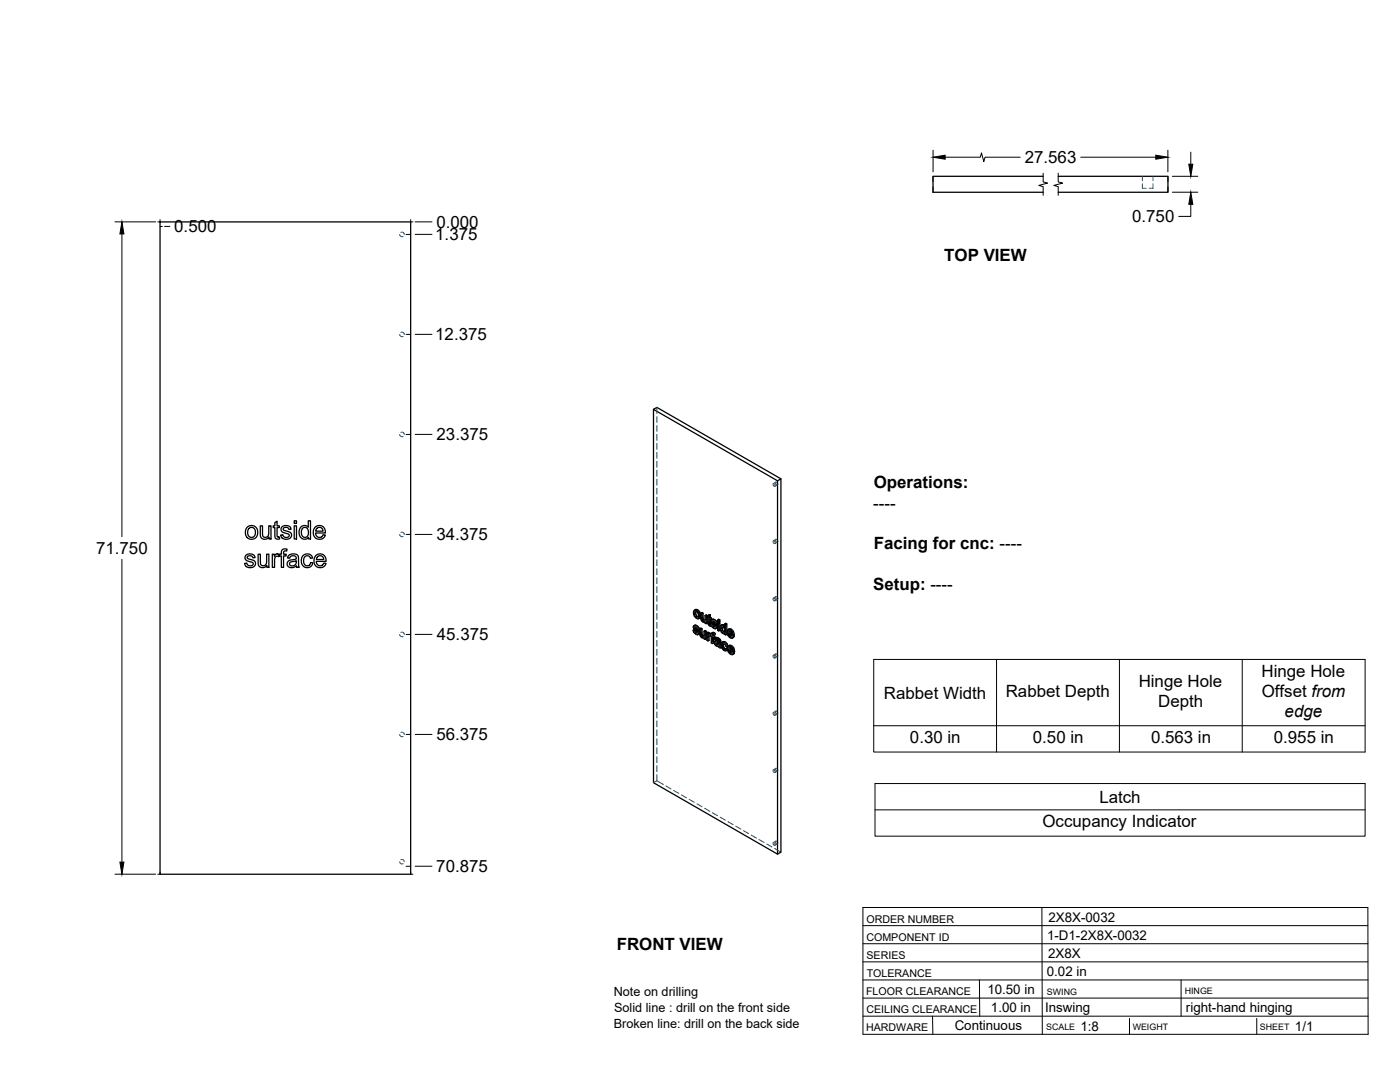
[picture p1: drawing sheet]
<svg xmlns="http://www.w3.org/2000/svg" width="559mm" height="432mm" viewBox="0 0 559 432" stroke-linecap="round" stroke-linejoin="round" font-family="sans-serif">
<!-- layer: Hidden -->
<g fill="none" stroke="#00557f" stroke-width=".4">
<path d="M456 73.3v1.8h1.5M456 70.4v1.8M460.2 73.3v1.8h-1.5M460.2 70.4v1.8M159.6 93.6l.4 .7h.9M160 92.8h1l.4 .8M159.6 133.5l.3 .7h1M160 132.7h1l.4 .8M159.6 173.4l.4 .8h.9M160 172.6h1l.4 .8M262.2 162.6v2.4M262.2 166.2v2.4"/>
<path d="M262.2 169.8v2.4M262.2 173.4v2.4M262.2 177v2.3M262.2 180.5v2.4M262.2 184.1v2.4M262.2 187.7v2.4M262.2 191.2v2.4M262.2 194.8v2.4M262.2 198.4v2.4M308.6 193a.53 .53 0 0 1 .8 .3 .53 .53 0 0 1-.5 .7zM309.6 192.4a.56 .56 0 0 1 .7 .4 .56 .56 0 0 1-.3 .7l-.4-.5zM309.7 192.4l-1 .6"/>
<path d="M310.3 193.5l-1 .6M159.6 213.3l.5 .8h.8M160 212.5h1l.4 .8M262.2 202v2.3M262.2 205.5v2.4M262.2 209.1v2.4M262.2 212.7v2.4M262.2 216.2v2.4M262.2 219.8v2.4M308.6 215.9a.56 .56 0 0 1 .7 .3 .56 .56 0 0 1-.3 .7l-.4-.5zM309.6 215.3a.54 .54 0 0 1 .7 .3 .54 .54 0 0 1-.3 .7zM309.7 215.2l-1 .6"/>
<path d="M310.3 216.3l-1 .6M262.2 223.4v2.4M262.2 227v2.3M262.2 230.5v2.4M262.2 234.1v2.4M262.2 237.7v2.4M308.6 238.7a.56 .56 0 0 1 .7 .3 .56 .56 0 0 1-.3 .8l-.4-.4zM309.6 238.2a.55 .55 0 0 1 .7 .3 .55 .55 0 0 1-.3 .7zM309.7 238.1l-1 .6M310.3 239.2l-1 .6M159.6 253.2l.4 .8h.9M160 252.4l1 .1 .4 .7"/>
<path d="M262.2 241.3v2.3M262.2 244.8v2.4M262.2 248.4v2.4M262.2 252v2.3M262.2 255.5v2.4M262.2 259.1v2.4M277.1 251.2l.3 1M277.2 250l-.5 .2M277.2 249.6l-.4 .3M277.2 244.2l-.4 .3M277.3 251.3l.3 .3M277.3 250.4l-.5 .3"/>
<path d="M277.4 249.5l-.1 .9 1.3 1.4a.36 .36 0 0 1 .3 .5 .36 .36 0 0 1-.6 .2M277.4 252.2l.8 .7 .8 .1M277.4 252.2l-.4 .2M277.5 251.4l-.1 .1M277.6 250.9l-.5 .2M277.6 245.6l.7 .8 1 .2M277.6 245.6l-.5 .3M277.6 250.2h-.1M277.6 250.3v-.3h.4l1.2 1.1M277.6 243.2l-.4 1 .4 1.4M277.7 250l-.5 .3M277.9 243.8l-.1 .2"/>
<path d="M277.9 243.8h.7l.6 1v1l-.5 .4M277.9 243.8l-.4 .2M278.2 250.1l-.5 .3M278.2 252.9l-.4 .2M278.2 251l.4 .3M278.3 252.8l.4-.3-.5 .3M278.5 243.8l-.5 .3M278.5 246.5l-.5 .3M278.6 250.5l-.5 .2M278.7 251.9l-.5 .3M278.7 250.9l-.4 .3M278.8 253l-.5 .3"/>
<path d="M278.8 252.3l-.4 .3M279 246.1l-.4 .3M279 244.4l-.4 .2M279.1 246.7l-.5 .3M279.2 245.4l-.4 .2M279.8 250.7l.1 2.8 .9 .8 .7-.1v.5l.4 .2M279.8 253l-.4 .3M279.9 253.5l-.4 .2M280.2 244.4l.2 2.8 .7 .8h.8v.4l.4 .3M280.2 246.8l-.4 .3M280.2 253.9l-.4 .3M280.4 247.2l-.5 .3"/>
<path d="M280.6 247.7l-.4 .2M280.7 254.3l-.5 .2M281.1 248l-.5 .3M281.1 254l-.2 .1M281.3 253.9l-.5 .3M281.3 254.3l-.3 .2M281.4 253.8l-.5 .2M281.5 251.6l-.1 2.1-.5 .3M281.5 254.7l-.5 .2M281.5 254.2l-.5 .3M281.5 247.7l-.2 .2M281.7 247.7l-.5 .2"/>
<path d="M281.8 247.5l-.5 .3M281.9 245.4l-.1 2-.4 .3M281.9 248.4l-.4 .3M281.9 248l-.4 .2 .2-.1M282.3 246.2v.4l.4-.3M282.6 252.3v3l.4 .2M282.6 255.3l-.5 .2M282.7 245.9l-.1 .1M283 253l-.5 .2M283.1 245.3v.8l-.4-.2v.4l.4 .2v2.4l.9 .7-.2-.5M283.1 253.4l-.1 .1M283.1 246.5l-.5 .2"/>
<path d="M283.1 246.1l-.5 .3M283.1 248.9l-.4 .2M283.2 252.8l-.2 .1M283.2 253.3l-.5 .2M283.3 253.2l-.5 .3M283.3 249.2l-.4 .2M283.5 253.3l-.4 .2 .2-.3 .5 .4 .2-.3 .4 .4v2.6l.4 .3M283.5 246.7l-.4 .3M283.7 249.5l-.5 .2M284 247l-.5-.3v.5M284 249.2l-.2 .1M284 253.2l-.5 .2"/>
<path d="M284 253.1h-.1M284 253.5l-.5 .2 .3-.1M284 253.3l-.5 .2M284 249.6l-.1 .1M284.2 248.9l.3 .9M284.3 247.6l-.5 .2M284.4 256.3l-.5 .3M284.4 253.7l-.5 .3M284.4 248.9l.3 .3M284.4 248.1l-.5 .2M284.4 247.3l-.5 .2M284.4 252.6l-.4 .2"/>
<path d="M284.5 247.1l-.1 1.1 1.3 1.2a.36 .36 0 0 1 .3 .5 .36 .36 0 0 1-.5 .2l.4-.2M284.5 252.4l-.1 .9-.5-.2M284.5 249.8l.8 .7 .8 .1M284.5 249.8l-.4 .2M284.6 249l-.1 .1M284.7 248.5l-.5 .3M284.7 247.8l-.1 .1M284.7 247.9l.1-.3 .5 .1 1 1M284.8 254l-.5 .2M284.8 247.6l-.4 .3M284.9 253l-1 .6M285.2 253l-.5 .3"/>
<path d="M285.3 247.7l-.5 .3M285.3 254.3l-.5-.3v.5M285.3 254.7l.5-.3-.2 .5 .4 .2a.86 .86 0 0 1 1 .1 .86 .86 0 0 1 .3 .9l-.5-.1M285.3 248.6l.4 .3M285.4 250.4l.4-.2-.9 .5M285.4 253.2l-.5-.3-.1 .4M285.5 256.2l-.4 .2M285.6 254.9l-.5 .2M285.6 255.8l-.5 .3M285.7 248.1l-.5 .2M285.7 255.7l-.2 .6 .2 .6 .9 .8h.7l.1 .4M285.7 256.9l-.4 .3"/>
<path d="M285.8 249.6l-.5 .2M285.8 248.5l-.4 .3M285.9 250.7l-.5 .2M285.9 256.5l.3-.3a.78 .78 0 0 1 .8 .2 .78 .78 0 0 1 .2 .8l-.4 .1M286 256.2l-.3 .2M286.1 256.2l-.5 .3M286.2 256.2l-.5 .2M286.2 254.9l-.4 .2M286.4 257.6l-.5 .2M286.7 255l-.5 .3M286.9 257.7l-.5 .3M286.9 248.3v3l.4 .3"/>
<path d="M286.9 247.1v.6l.4 .3M286.9 251.3l-.5 .3M286.9 247.7l-.5 .3M287.1 257.3l-.4 .3M287.2 255.5l-.5 .2M287.2 257.2l-.4 .3 .1-.2M287.3 256.5l-.4 .3M287.3 256.1l-.4 .3M287.3 256l-.4 .2M287.3 257.7l-.4 .2M287.4 258.1l.5 .3M287.4 258.1l-.4 .2"/>
<path d="M287.8 250.4l-.4 .2M288 251.2l-.5 .3M288 249.6l-.5 .3M288.2 249.3l-.4 1.1 .3 1.2 .6 .7 .6 .4 .4-.2v.4l.4 .3M288.3 257.1l-.5 .3M288.4 252l-.4 .3M288.4 256.3l-.4 .3M288.5 249.9l-.1 .1M288.5 249.9l.7 .1 .5 .9v1l-.5 .3M288.5 249.8l-.4 .3 .4-.2M288.6 256.1l-.3 1 .2 1.2 .6 .8 1.1 .4M288.6 258.4l-.4 .3"/>
<path d="M288.8 256.8l.6-.2 1.1 1.1M289 256.6l-.5 .3M289 252.6l-.5 .2M289 249.9l-.5 .2M289.4 249.8l-.2 .1M289.5 259.3l-.5 .3M289.5 256.6l-.4 .3M289.5 252.2l-.4 .2M289.5 250.4l-.4 .3M289.6 252.6l-.4 .2M289.7 248.8v1.4l-.5-.6M289.7 250.2l-.5 .3"/>
<path d="M289.7 251.5l-.4 .2M289.7 252.9l-.5 .3M289.7 252.5l-.5 .3M289.9 257l-.5 .3M289.9 259h-.3M289.9 259l-.4 .2M290.1 257.6l-.5 .2M290.1 258.6l-.2 .4M290.3 258.7l.1 .6M290.6 258.9l-.3 .1M290.7 252l-.5 .2M290.8 258.6l-.5 .2"/>
<path d="M291 251l-.3 .8 .3 1.5 .9 1 .9 .1M291 253.3l-.5 .3M291.1 252.3l-.4 .3M291.1 257.6l-.3 1 .3 1.3 .9 .9 .9 .1M291.1 259.9l-.4 .2M291.2 252.9l-.1-.6 2 1.2M291.3 258.9l-.5 .3M291.4 251.5l-.2 .2M291.4 251.5l.8 .3 .4 1-.6-.3M291.4 259.5l-.1-.6 1.9 1.1M291.4 251.5l-.5 .2M291.5 258l-.2 .2"/>
<path d="M291.5 258l.8 .3 .4 1.1-.6-.4M291.5 258l-.4 .3M291.9 251.5l-.5 .3M291.9 254.3l-.5 .2M292 258.1l-.4 .2M292.1 253.9h.2M292.4 253.9l-.4 .2 .3-.2M292.4 252.1l-.4 .3M292.6 258.7l-.5 .2M292.6 252.8l-.5 .2M292.6 253.6l-.1 .1M292.7 254.4l-.5 .3"/>
<path d="M292.7 253.7l-.4 .2M292.7 259.4l-.4 .2M262.2 262.7v2.4M262.2 266.3v2.3M262.2 269.8v2.4M262.2 273.4v2.4M262.2 277v2.4M292.2 260.5h.3M292.5 260.5l-.4 .2M292.5 260.5l-.9 .6M292.7 260.2h-.1M292.8 261l-.5 .2"/>
<path d="M292.8 260.2l-.3 .3M308.6 261.5a.56 .56 0 0 1 .7 .4 .56 .56 0 0 1-.3 .7l-.4-.5zM309.6 261a.56 .56 0 0 1 .7 .3 .56 .56 0 0 1-.3 .7l-.4-.5zM309.7 260.9l-1 .6M310.3 262l-1 .6M159.6 293.1l.4 .8h.9M160 292.3h.8l.6 .8M262.2 280.5v2.4M262.2 284.1v2.4M262.2 287.7v2.4M262.2 291.3v2.3M262.2 294.8v2.4"/>
<path d="M262.2 298.4v2.4M308.6 284.4a.55 .55 0 0 1 .7 .3 .55 .55 0 0 1-.3 .8zM309.6 283.8a.56 .56 0 0 1 .7 .3 .56 .56 0 0 1-.3 .8l-.4-.4zM309.7 283.8l-1 .6M310.3 284.9l-1 .6M262.2 311.6l-1.4 .8M262.2 311.6l2.6 1.5M262.2 302v2.4M262.2 305.5v2.4M262.2 309.1v2.5M265.8 313.6l2 1.3M268.9 315.4l2.1 1.2"/>
<path d="M272 317.2l2 1.2M275.1 319l2 1.2M308.6 307.2a.53 .53 0 0 1 .8 .3 .53 .53 0 0 1-.5 .7zM309.6 306.6a.56 .56 0 0 1 .7 .4 .56 .56 0 0 1-.3 .7l-.4-.5zM309.7 306.6l-1 .6M310.3 307.7l-1 .6M278.2 320.8l2 1.2M281.3 322.6l2 1.2M284.4 324.4l2 1.1M287.5 326.1l2 1.2M290.6 327.9l2 1.2M293.6 329.7l2.1 1.2"/>
<path d="M296.7 331.5l2.1 1.2M299.8 333.3l2.1 1.2M302.9 335l2.1 1.2M306 336.8l2.1 1.2M308.6 336.3a.56 .56 0 0 1 .7 .3 .56 .56 0 0 1-.3 .8l-.4-.6zM309.1 338.6l2.6 1.5M309.6 335.7a.56 .56 0 0 1 .7 .4 .56 .56 0 0 1-.3 .7l-.4-.5zM309.7 335.7l-1 .6M310.3 336.8l-1 .6M159.6 343.9l.3 .7 1 .1M160 343.1l1 .1 .4 .7"/>
</g>
<!-- layer: Visible -->
<g fill="none" stroke="#000" stroke-width=".51">
<path d="M416.4 70.4h-44v6.3h44M422.4 70.4h43.8v6.3h-43.8M63.9 88.6h100v260.3h-100zM260.8 163.4l49.5 28.5v149l-49.5-28.5zM260.8 163.4l1.4-.8 49.5 28.5M310.3 191.9l1.4-.8v149l-1.4 .8M98.7 210.3l1.2-.5a2.66 2.66 0 0 1 3 3.6 2.66 2.66 0 0 1-4.7 .5l-.2-1a2.97 2.97 0 0 1 .7-2.6zM99.3 211l.8-.5a1.97 1.97 0 0 1 1.9 2 1.97 1.97 0 0 1-1.9 1.9l-.8-.4-.4-.7v-1.4zM103.9 209.8h.9v2.9a1.32 1.32 0 0 0 1.3 1.7 1.32 1.32 0 0 0 1.2-1.7v-2.9h.9v5.3h-.8v-.8a1.88 1.88 0 0 1-2.3 .8 1.88 1.88 0 0 1-1.2-2zM109.7 208.5l.9-.5v1.8h.9v.7h-.9v3.3l.2 .5h.7l.1 .8a1.33 1.33 0 0 1-1.5-.1 1.33 1.33 0 0 1-.4-1.4v-3.1h-.6v-.7h.6zM112.5 210.3l1.2-.6a1.94 1.94 0 0 1 2.5 1.5l-.9 .1a1.13 1.13 0 0 0-1.1-.9 1.13 1.13 0 0 0-1.1 1l.3 .2a3.3 3.3 0 0 1 2.9 1.5 2.21 2.21 0 0 1-1.6 2.1 2.21 2.21 0 0 1-2.4-.9l-.3-.8 .9-.1a1.23 1.23 0 0 0 1.3 1.1 1.23 1.23 0 0 0 1.2-1.2l-.5-.3a2.68 2.68 0 0 1-2.7-1.5zM117.4 209.8h.9v5.3h-.9z"/>
<path d="M117.4 207.8h.9v1.1h-.9zM120 210.5l1.1-.7a1.88 1.88 0 0 1 1.9 .6v-2.6h.9v7.3h-.8v-.7a2.18 2.18 0 0 1-2.6 .5 2.18 2.18 0 0 1-1.1-2.4zM120.8 210.8l.6-.3a2.12 2.12 0 0 1 1.8 1.6 2.12 2.12 0 0 1-.9 2.2l-.3 .1a2.1 2.1 0 0 1-1.7-1.4 2.1 2.1 0 0 1 .5-2.2zM125.7 210.5l1.5-.8a2.44 2.44 0 0 1 2.7 3h-3.9l.2 .9a1.47 1.47 0 0 0 1.4 .9 1.47 1.47 0 0 0 1.3-1.1l1 .1-.3 .7-.5 .6-1.4 .4a2.79 2.79 0 0 1-2.6-1.7 2.79 2.79 0 0 1 .6-3zM126.5 210.9l.6-.4 1.1 .1 .7 1.4h-2.9zM98.1 221.6l1.2-.5a1.94 1.94 0 0 1 2.5 1.4l-.9 .1a1.1 1.1 0 0 0-1.1-.9 1.1 1.1 0 0 0-1 1.1l.2 .2a3.3 3.3 0 0 1 3 1.5 2.22 2.22 0 0 1-1.6 2 2.22 2.22 0 0 1-2.5-.9l-.3-.7 1-.1a1.23 1.23 0 0 0 1.3 1.1 1.23 1.23 0 0 0 1.1-1.3l-.6-.3a2.39 2.39 0 0 1-2.6-1.6zM103 221.2h.9v2.9a1.32 1.32 0 0 0 1.3 1.7 1.32 1.32 0 0 0 1.2-1.8v-2.8h.9v5.2h-.8v-.7a1.88 1.88 0 0 1-2.2 .8 1.88 1.88 0 0 1-1.3-2.1zM108.7 221.2h.8v.8a1.28 1.28 0 0 1 2-.7l.8-.1v-.6a1.5 1.5 0 0 1 .7-1.5 1.5 1.5 0 0 1 1.6 0l-.2 .8a.83 .83 0 0 0-.8 0 .83 .83 0 0 0-.4 .8v.5h1v.6h-1v4.6h-.9v-4.6h-.8v-.4l-.2 .8a1.17 1.17 0 0 0-1.4 .1 1.17 1.17 0 0 0-.3 1.4v2.7h-.9zM115.1 221.8a2.49 2.49 0 0 1 4 .4l.3 4.2h-.9l-.2-.6a1.99 1.99 0 0 1-2.2 .8 1.99 1.99 0 0 1-1.5-1.9l.1-.1a2.04 2.04 0 0 1 2-1.2h.4a.83 .83 0 0 0 1.1-.8 .83 .83 0 0 0-1.1-.8 1.2 1.2 0 0 0-1.5 1l-.9-.1zM115.7 224.5l2.6-.7a1.53 1.53 0 0 1-.8 1.8 1.53 1.53 0 0 1-1.9-.4zM120.8 221.8l1.4-.7 1.3 .1 .9 .6 .4 .9-.9 .1a1.44 1.44 0 0 0-1.9-.9 1.44 1.44 0 0 0-.8 1.9l.1 1.1a1.34 1.34 0 0 0 1.5 .9 1.34 1.34 0 0 0 1.2-1.3l.8 .1-.4 1a2.47 2.47 0 0 1-3.2 .5 2.47 2.47 0 0 1-.8-3.2zM126 221.8l1.5-.7a2.47 2.47 0 0 1 2.7 2.9h-4l.3 1a1.46 1.46 0 0 0 1.5 .8 1.46 1.46 0 0 0 1.2-1.1l.9 .1-.2 .7-.6 .6-1.3 .4a2.79 2.79 0 0 1-2.6-1.7 2.79 2.79 0 0 1 .6-3z"/>
<path d="M126.7 222.2l.8-.4 1 .1 .7 1.4h-2.9zM276.6 251.5l.7 1.3 .9 .5 .5-.1M276.9 249.8l.6-.3 .8 .3 .9 1.3-.5 .3-.1-.6M277.2 250.4h.6l.9 1M277.2 244.8l.4-.9 1 .9 .1 1.3-.3 .3h-.4M277.3 251.3l-.7 .2 .5 .2M277.3 252.3l.4 .4 .5-.3M277.4 250.9l1 .9 .5-.2M277.4 251.5l-.3 .2 .2 .6 .4-.3M277.5 250.2l-.3 .4 .4-.3 .6 .7M277.5 249.5l-.7 .4v.6l1.4 1.7 .1 .6M277.5 245.7l.5 .7 .5-.3"/>
<path d="M277.6 251.6l.7 .9M277.7 249.9l.5 .4 .5-.2M277.7 244.5l-.5 .3 .1 .4 .2 .5 .4-.2M277.7 252.7l.5 .1M277.7 249.5l-.7 .2M277.8 244v1.2l.9 1M277.8 250.6l-.4 .3-.2-.3M278 243.6l.9 .9 .4-.2M278.1 249.7l-.8 .1M278.2 250.3l.4 .5 .4-.3M278.4 251.8l.3 .5 .4-.3M278.5 243.4l-.5 .2-.8-.1"/>
<path d="M278.6 251.3l.7 1.3-.7 .7M278.7 252.3l.1 .5 .5-.3M278.8 252.8l-.1 .4 .4-.3M278.9 244.5l.3 1.4 .5-.3M279.1 246.7a1.82 1.82 0 0 1-2.3-2l.1-.9 .7-.6 .8 .1 .6 .5 .6 1 .1 1.2-.8 .9M279.2 245.9l-.1 .8 .4-.3M279.3 250.9l.5 .3 .4-.3M279.7 244.7l.5 .2 .4-.2M279.8 251.2v2.2l.4-.2M279.8 253.4l.2 .4 .4-.2M280 253.8l.3 .3 .5-.2M280.2 244.9v2.3l.5-.3"/>
<path d="M280.2 247.2l.2 .4 .4-.3M280.3 254.1l.4 .1M280.4 247.6l.3 .3 .5-.3M280.7 247.9l.4 .1M280.9 254l-.6-.7-.1-2.4-.4-.2-.5 .2 .1 2.7 .8 .9h.8v.4l.4 .3M281 254.5l-.1 .1M281.4 247.7l-.7-.6-.1-2.4-.4-.3-.5 .3 .1 2.5 .8 1.1 .9-.1M281.4 252.2v3l.5-.3v-3l-.4-.3-.5 .3v1.9l-.3 .4 .2-.1M281.5 248.2v.5l.4 .2M281.5 248.3l-.2 .1M281.9 245.9v3l.4-.2v-3.1l-.4-.2-.5 .3v1.8l-.3 .5 .2-.1M281.9 251.9l-.5 .3-.4-.3"/>
<path d="M282.3 245.6l-.4 .3-.5-.2M282.3 246.6l.3 .1 .2 2.7 .7 .5 .4-.2M282.6 246l-.3 .2 .3 .2v-.8l.9-.3v1l.5 .3v.4l-.5 .2v-.3M283 253.5l-.4 .7 .4-.2M283 252.9l-.4-.6-.5 .2v3l.5 .3M283 252.5l-.5 .3-.4-.3M283.1 253.5l-.1 2-.4 .3v-1.6M283.1 253.5l.4 .2M283.1 253.5l-.5 .2M283.1 245.6v1l.4-.3M283.1 253l.4 .4M283.3 252.7l-.8 .5v-.4"/>
<path d="M283.3 249.3l.2 .1M283.5 245.3l-.9 .3M283.5 253.3v.4M283.5 253.7l.4 .3v2.6l.4 .2M283.5 253.5l-.1 .3M283.5 249.4l.1 .5M283.5 252.8l.4 .3M283.5 252.8l-.8 .2M283.5 252.8l-.7 .2M283.5 248.8l-.4 .2v-2l.4 .2 .3 1.9M283.6 248.9l-.5 .1M283.8 249.1l.8 1.4 .6 .4 .6-.1"/>
<path d="M283.8 249.1l-.6 .1M283.8 249.1h.1M283.8 249.3l-.3 .1M284 246.6l-.5 .3-.4-.3M284 247.4l.6-.3 .8 .3 .9 1.3-.5 .3-.1-.6M284.1 252.7l.8-.3 .6 .4-.5 .7v-.5M284.3 253.8l.5 .3 .5-.2M284.4 248.9l-.6 .2 .4 .2M284.4 249.9l.5 .4 .4-.3M284.5 248.5l1 .9 .5-.2M284.5 249.1l-.3 .2 .2 .6 .5-.3M284.6 247.1l-.6 .4-.1 .6 1.6 2.1"/>
<path d="M284.6 247.9l-.3 .3 .5-.2M284.6 252.4l-.6 .4-.1 .8-.4-.3 .4-.2M284.6 252.8l.4 .2 .5-.2M284.7 249.2l.8 .9M284.7 247.9l.6 .7M284.8 253.3l.5 1-.5 .2v-.4M284.8 254.5v2.1l-.5 .2v-2.6l.5 .3M284.8 247.5l.5 .4 .5-.2M284.8 248l1 1M284.8 248h-.5M284.9 247.1l-.8 .3M284.9 250.3l.4 .1"/>
<path d="M284.9 248.2l-.4 .3-.2-.3M285 253.5l-.6-.3-.1 .6 .5-.2M285.1 252.5l-.5 .3-.4-.2M285.2 247.3l-.8 .1M285.2 256l.7-.3 .9 .3M285.3 247.9l.4 .5 .4-.2M285.4 254.7l1-.2 1.2 .9 .3 3-.5 .2-.1-.4M285.5 250.2l-.1 .2M285.5 249.4l.3 .5 .5-.3M285.6 256.5l.1-.1a.86 .86 0 0 1 1.1 1M285.6 257.1l.4 .4 .5-.3M285.7 256.4l-.2 .3"/>
<path d="M285.7 248.9l.5 .6 .2 .8-.7 .6M285.8 249.9l.1 .5 .5-.3M285.8 255.7l-.7 .5 .2 1 .8 .7h.8l.5 .7M285.9 250.4l-.1 .4 .4-.3M285.9 256.5l-.3 .5 .5-.1M286 256.5l.8 .8M286 255.2l-.4 .2a.8 .8 0 0 1 .9 0 .8 .8 0 0 1 .4 .8l-1.2-.3M286 255.1v.1M286 257.5l.5 .1M286.1 255.7l-.8 .2M286.2 254.4l-1 .6 .4 .4M286.3 254.9l.5 .4 .5-.3"/>
<path d="M286.4 248.6l.5 .2 .4-.2M286.5 257.6l.3-.1zM286.7 254.6l-.4 .3-.6-.3M286.8 255.3l.3 .4 .5-.3M286.9 248.3l.4 .3v3l-.4 .2v-3M286.9 248.3l-.5 .3v3l.5 .2M286.9 247.7v.5l.4-.2v-.6l-.4-.3-.5 .3v.6l.5 .2M287.1 255.7l.2 .4 .4-.3M287.3 256.1v2.1l.5-.3M287.3 247.4l-.4 .3-.5-.3M287.8 249.6l.7-.3 .7 .3M287.9 250.9l.3-.9 .9 .8 .1 1.4-.6 .2"/>
<path d="M288.1 251.9l.5 .5 .4-.2M288.2 256.3l.7-.3 .7 .3 .9 1.4-.4 .3-.4-.9M288.3 257.6l.2 1 .4-.3M288.3 250.6l-.4 .3v.5l.2 .5 .4-.3M288.4 250l.1 1.5 .7 .7M288.4 249.3l-.9 .6v1.6l.8 1.2 .6 .3 .3-.2v.4l.5 .2M288.5 258.6l.5 .6 .5-.3M288.5 249.7l.4 .3M288.8 257.3l-.5 .3v-.4a.64 .64 0 0 1 .8-.4 .64 .64 0 0 1 .5 .7l.5 .5M288.8 256.8l.1 1.5 .7 .7M288.9 256l-.5 .3a2.06 2.06 0 0 0 1.4 3.4M288.9 249.4l-1 .1"/>
<path d="M289 256.5l.7 .6 .5-.3M289.2 249l.5 .3 .4-.3M289.2 252.8l-.1 .1M289.5 256.2l-.5 .3-.6-.2M289.7 249.3v4.1l.4-.2v-4.2l-.4-.2-.5 .2v1.5l-.3-.5 .3-.1M289.7 258.8l-.2 .4h-.5M290.3 259l-.5 .7 .6-.4M290.3 258.7l-.6 .1 .4 .3M290.9 253.5l.5 .6 .5-.3M291.1 251.9l-.4 .3 1.4 .8-.5-1.1a.49 .49 0 0 0-.6-.2 .49 .49 0 0 0-.3 .5M291.2 251.7l-.1 .2 .9 .6M291.2 252.9l.9 1"/>
<path d="M291.3 258.5l-.5 .3 1.5 .8-.6-1.2a.48 .48 0 0 0-.6-.2 .48 .48 0 0 0-.3 .6M291.3 258.2v.3l.8 .5M291.4 253.3l-.5 .2-.2-.9 1.9 1.1M291.4 259.5l.8 1M291.4 251.4l.9 .8 .4-.2M291.4 254.1l.5 .1M291.5 259.8l-.5 .3-.2-.9 2.4 1.3-.8 .7M291.6 257.9l.8 .9 .5-.2M291.9 251.1l-1.3 .2M292 257.7l-1.3 .1M292.1 253.9l.5 .3 .5-.3M292.1 253.9l-.1 .2"/>
<path d="M292.3 252.2l.3 1.4 .5-.3M292.4 258.8l.3 1.4 .5-.3M292.5 253.7l-.4 .2M292.6 253.6l.5-.1-.1-.7-.7-1.4-.9-.5-.8 .4-.4 .8 .3 1.5 1.2 1.1h.6l.3-.5M292.7 253.7l.3 .4-.7 .5M291 260.1l.6 .5 .4-.2M291.6 260.6l.4 .2M292.3 260.4l.4 .4 .5-.3M292.3 260.4l-.2 .3M292.6 260.2l-.3 .2M292.7 260.2l.5-.2v-.4l-.7-1.6-1-.5-.8 .3-.4 1.2 .6 1.4 1.2 .9 .6-.5"/>
</g>
<!-- layer: Reference -->
<g fill="none" stroke="#000" stroke-width=".4">
<path d="M372.4 70.4v2.1M372.4 74.6v2.1M466.2 70.4v2.1M466.2 74.6v2.1M63.9 87.7v.9h-.9M63.9 90.4h.9M162.1 93.6h1.8M163.9 87.7v.9h.9M162.1 133.5h1.8M162.1 173.4h1.8M162.1 213.3h1.8M162.1 253.2h1.8"/>
<path d="M162.1 293.1h1.8M63.9 348v.9h-.9M162.1 345.7h1.8M163.9 348v.9h.9"/>
</g>
<!-- layer: Hidden Narrow -->
<path d="M278.2 251.5l-.4 .3M279.8 252.5l-.5 .3M280.2 246.3l-.5 .2M281.5 253.2l-.5 .3M281.9 247l-.5 .3M283.1 248.2l-.5 .3M284.4 253l-.5 .3M284.8 253.3h.1M285.3 249.1l-.4 .3M286.6 256.3l-.5 .2M287.3 256.7l-.4 .3" fill="none" stroke="#000" stroke-width=".4"/>
<!-- layer: Visible Narrow -->
<path d="M278.2 251l-.4 .2M280.2 252.6l-.4 .3M280.6 246.4l-.4 .2M283.5 248.5l-.4 .3M284.8 253.3l-.5 .2M285.3 248.6l-.4 .2M286.5 255.8l-.4 .3M287.7 256.3l-.4 .3M287.7 257l-.4 .3" fill="none" stroke="#000" stroke-width=".4"/>
<!-- layer: Titleblock -->
<g fill="none" stroke="#000" stroke-width=".4">
<path d="M344.4 362.2h201.6l.1 50.6h-201.7zM344.4 376.6h201.6M344.4 369.4h201.6M415.9 362.2l.1 50.6M344.4 383.9h201.6M344.4 398.3h201.6M344.4 391.1h201.6M390.9 391.1l.2 14.4M471.4 391.1v14.4M344.4 405.5h201.7M372.2 405.5l.1 7.3M450.8 406.4v6.4"/>
<path d="M501.6 406.4v6.4"/>
</g>
<!-- layer: FD_Dimensions -->
<g fill="none" stroke="#000" stroke-width=".4">
<path d="M372.4 59.9v8.7M466.2 59.9v8.7M377.3 62.7h14l.5-1.7 .9 3.5 .5-1.8h14M431.4 62.7h29.9M467.9 70.4h10.2M467.9 76.7h10.2M475.3 60.7v4.8M45.9 88.5h16.2M48.7 93.4v120.8M65.7 90.4h2.1M165.7 88.5h6.7M165.7 93.5h6.7"/>
<path d="M475.3 81.5v4.9h-4.8M165.7 133.4h6.7M165.7 173.4h6.7M165.7 213.3h6.7M48.7 223.2v120.8M165.7 253.2h6.7M165.7 293.1h6.7M45.9 348.9h16.2M165.7 345.7h6.7"/>
</g>
<path d="M372.4 62.7l4.9-.8v1.6zM461.3 61.9l4.9 .8-4.9 .8zM474.5 65.5h1.6l-.8 4.9zM48.7 88.5l.8 4.9h-1.6zM475.3 76.7l.8 4.8h-1.6zM47.9 344h1.6l-.8 4.9z" fill="#000" stroke="#000" stroke-width=".4"/>
<!-- layer: Break Lines -->
<path d="M416.4 69.1v3.5l1.7 .5-3.5 .9 1.8 .5v3.5M422.4 69.1v3.5l1.7 .5-3.5 .9 1.8 .5v3.5" fill="none" stroke="#000" stroke-width=".4"/>
<!-- layer: Custom Tables -->
<path d="M348.7 263.2h196.2v36.9h-196.2zM397.8 263.2v36.9M446.8 263.2v36.9M495.8 263.2v36.9M348.7 289.6h196.2M349.2 312.7h195.7v21h-195.7zM349.2 323.2h195.7" fill="none" stroke="#000" stroke-width=".4"/>
<g font-size="6.7">
<text x="409" y="65.1">27.563</text>
<text x="451.9" y="88.7">0.750</text>
<text x="69.6" y="92.7">0.500</text>
<text x="173.7" y="95.9">1.375</text>
<text x="174.2" y="90.9">0.000</text>
<text x="376.9" y="104.1">TOP VIEW</text>
<text x="173.7" y="135.8">12.375</text>
<text x="174.3" y="175.7">23.375</text>
<text x="348.7" y="194.9">Operations:</text>
<text x="348.5" y="203">----</text>
<text x="174.2" y="215.6">34.375</text>
<text x="38.4" y="221.1">71.750</text>
<text x="348.7" y="219.2">Facing for cnc: ----</text>
<text x="348.5" y="235.3">Setup: ----</text>
<text x="174.4" y="255.5">45.375</text>
<text x="454.5" y="274.1">Hinge Hole</text>
<text x="503.6" y="270">Hinge Hole</text>
<text x="352.8" y="278.8">Rabbet Width</text>
<text x="401.4" y="278.2">Rabbet Depth</text>
<text x="503.6" y="278.2">Offset from</text>
<text x="462.3" y="282.2">Depth</text>
<text x="512.8" y="286.2">edge</text>
<text x="174.2" y="295.5">56.375</text>
<text x="363.2" y="296.5">0.30 in</text>
<text x="412.3" y="296.5">0.50 in</text>
<text x="459.4" y="296.5">0.563 in</text>
<text x="508.4" y="296.5">0.955 in</text>
<text x="438.8" y="320.3">Latch</text>
<text x="416.1" y="330.2">Occupancy Indicator</text>
<text x="174.1" y="348.1">70.875</text>
<text x="246.2" y="379.1">FRONT VIEW</text>
</g>
<g font-size="5.3">
<text x="418.5" y="367.9">2X8X-0032</text>
<text x="417.9" y="375">1-D1-2X8X-0032</text>
<text x="418.4" y="382.2">2X8X</text>
<text x="417.8" y="389.5">0.02 in</text>
<text x="394.1" y="396.8">10.50 in</text>
<text x="395.5" y="403.7">1.00 in</text>
<text x="417.2" y="404.1">Inswing</text>
<text x="473.4" y="403.8">right-hand hinging</text>
<text x="381.1" y="411">Continuous</text>
<text x="431.3" y="411.5">1:8</text>
<text x="516.9" y="411.5">1/1</text>
</g>
<g font-size="5.1">
<text x="245" y="397.3">Note on drilling</text>
<text x="245.1" y="403.8">Solid line : drill on the front side</text>
<text x="245" y="410.3">Broken line: drill on the back side</text>
</g>
<g font-size="4.3">
<text x="345.8" y="368.4">ORDER NUMBER</text>
<text x="345.8" y="375.5">COMPONENT ID</text>
<text x="345.8" y="382.7">SERIES</text>
<text x="345.9" y="389.9">TOLERANCE</text>
<text x="345.7" y="397.2">FLOOR CLEARANCE</text>
<text x="345.8" y="404.4">CEILING CLEARANCE</text>
<text x="345.7" y="411.6">HARDWARE</text>
</g>
<g font-size="3.5">
<text x="417.9" y="397">SWING</text>
<text x="472.9" y="396.7">HINGE</text>
<text x="417.5" y="410.9">SCALE</text>
<text x="452.1" y="410.9">WEIGHT</text>
<text x="502.9" y="410.9">SHEET</text>
</g>
</svg>
